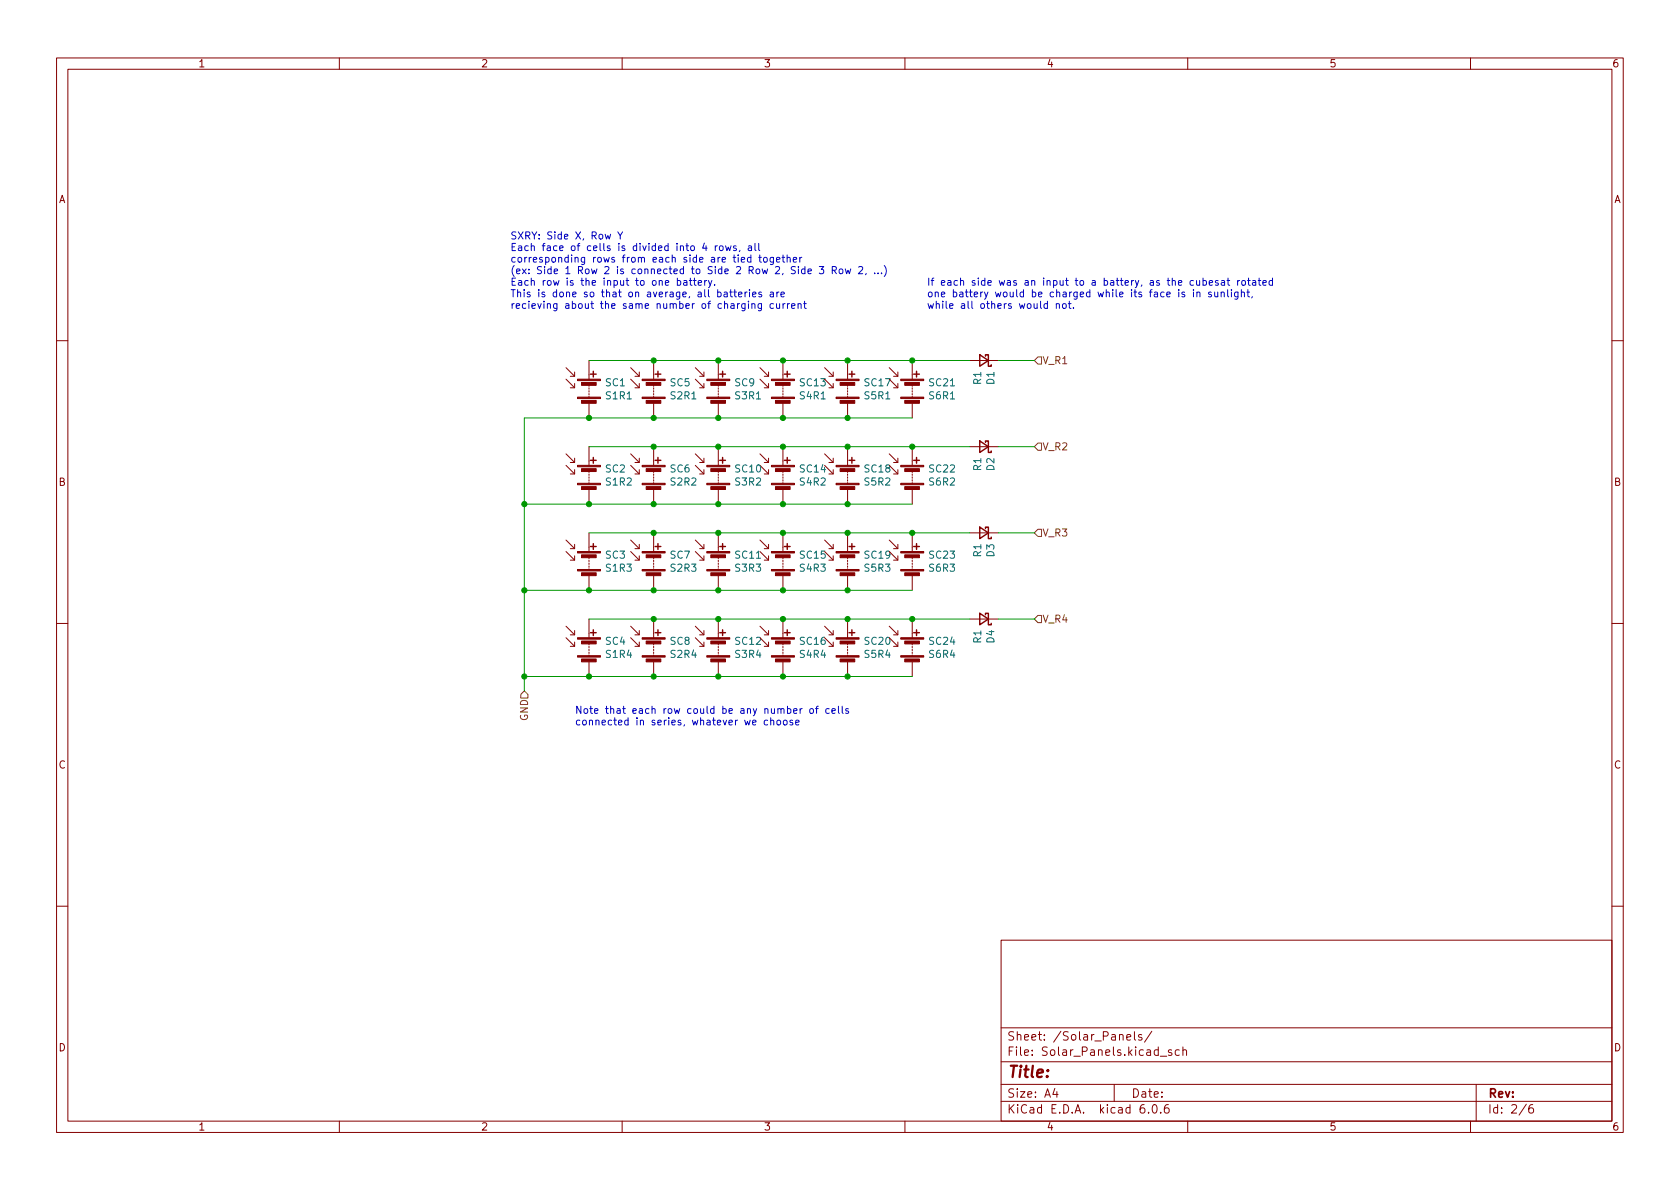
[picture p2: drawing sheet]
<svg xmlns="http://www.w3.org/2000/svg" width="297mm" height="210mm" viewBox="0 0 297 210" stroke-linecap="round" stroke-linejoin="round" font-family="sans-serif">
<g fill="none" stroke="#840000" stroke-width=".18">
<path d="M10 10.2h277v190.1h-277zM12 12.2h273v186.1h-273zM60 10.2v2M110 10.2v2M160 10.2v2M210 10.2v2M260 10.2v2M10 60.2h2M100.1 67.1l1.5 1.5M100.1 65l1.5 1.5M101.6 67.8v.8h-.8M101.6 65.8v.7h-.8"/>
<path d="M104.1 63.7v3.4M104.1 68.1v.2M104.1 68.6v.2M104.1 69.1v.2M104.1 69.6v.2M104.1 70.1v.3M104.1 71.4v2.5M104.1 79v3.3M111.5 67.1l1.5 1.5M111.5 65l1.5 1.5M113 67.8v.8h-.7M113 65.8v.7h-.7"/>
<path d="M115.6 63.7v3.4M115.6 68.1v.2M115.6 68.6v.2M115.6 69.1v.2M115.6 69.6v.2M115.6 70.1v.3M115.6 71.4v2.5M115.6 79v3.3M122.9 67.1l1.6 1.5M122.9 65l1.6 1.5M124.5 67.8v.8h-.8M124.5 65.8v.7h-.8"/>
<path d="M127 63.7v3.4M127 68.1v.2M127 68.6v.2M127 69.1v.2M127 69.6v.2M127 70.1v.3M127 71.4v2.5M127 79v3.3M134.4 67.1l1.5 1.5M134.4 65l1.5 1.5M135.9 67.8v.8h-.8M135.9 65.8v.7h-.8"/>
<path d="M138.4 63.7v3.4M138.4 68.1v.2M138.4 68.6v.2M138.4 69.1v.2M138.4 69.6v.2M138.4 70.1v.3M138.4 71.4v2.5M138.4 79v3.3M145.8 67.1l1.5 1.5M145.8 65l1.5 1.5M147.3 67.8v.8h-.7M147.3 65.8v.7h-.7"/>
<path d="M149.9 63.7v3.4M149.9 68.1v.2M149.9 68.6v.2M149.9 69.1v.2M149.9 69.6v.2M149.9 70.1v.3M149.9 71.4v2.5M149.9 79v3.3M157.2 67.1l1.5 1.5M157.2 65l1.5 1.5M158.7 67.8v.8h-.7M158.7 65.8v.7h-.7"/>
<path d="M161.3 63.7v3.4M161.3 68.1v.2M161.3 68.6v.2M161.3 69.1v.2M161.3 69.6v.2M161.3 70.1v.3M161.3 71.4v2.5M161.3 79v3.3M171.4 63.7h5.1M171.4 79h5.1M285 60.2h2M100.1 82.3l1.5 1.5"/>
<path d="M100.1 80.3l1.5 1.5M100.1 97.5l1.5 1.6M100.1 95.5l1.5 1.5M101.6 83.1v.7h-.8M101.6 81v.8h-.8M101.6 98.3v.8h-.8M101.6 96.3v.7h-.8M104.1 83.3v.3M104.1 83.8v.3M104.1 84.3v.3M104.1 84.8v.3M104.1 85.3v.3"/>
<path d="M104.1 86.6v2.5M104.1 94.2v3.3M104.1 98.5v.3M104.1 99.1v.2M104.1 99.6v.2M111.5 97.5l1.5 1.6M111.5 95.5l1.5 1.5M111.5 82.3l1.5 1.5M111.5 80.3l1.5 1.5M113 98.3v.8h-.7M113 96.3v.7h-.7M113 83.1v.7h-.7"/>
<path d="M113 81v.8h-.7M115.6 83.3v.3M115.6 83.8v.3M115.6 84.3v.3M115.6 84.8v.3M115.6 85.3v.3M115.6 86.6v2.5M115.6 94.2v3.3M115.6 98.5v.3M115.6 99.1v.2M115.6 99.6v.2M122.9 82.3l1.6 1.5"/>
<path d="M122.9 80.3l1.6 1.5M122.9 97.5l1.6 1.6M122.9 95.5l1.6 1.5M124.5 83.1v.7h-.8M124.5 81v.8h-.8M124.5 98.3v.8h-.8M124.5 96.3v.7h-.8M127 83.3v.3M127 83.8v.3M127 84.3v.3M127 84.8v.3M127 85.3v.3"/>
<path d="M127 86.6v2.5M127 94.2v3.3M127 98.5v.3M127 99.1v.2M127 99.6v.2M134.4 82.3l1.5 1.5M134.4 80.3l1.5 1.5M134.4 97.5l1.5 1.6M134.4 95.5l1.5 1.5M135.9 83.1v.7h-.8M135.9 81v.8h-.8M135.9 98.3v.8h-.8"/>
<path d="M135.9 96.3v.7h-.8M138.4 83.3v.3M138.4 83.8v.3M138.4 84.3v.3M138.4 84.8v.3M138.4 85.3v.3M138.4 86.6v2.5M138.4 94.2v3.3M138.4 98.5v.3M138.4 99.1v.2M138.4 99.6v.2M145.8 97.5l1.5 1.6"/>
<path d="M145.8 95.5l1.5 1.5M145.8 82.3l1.5 1.5M145.8 80.3l1.5 1.5M147.3 98.3v.8h-.7M147.3 96.3v.7h-.7M147.3 83.1v.7h-.7M147.3 81v.8h-.7M149.9 83.3v.3M149.9 83.8v.3M149.9 84.3v.3M149.9 84.8v.3M149.9 85.3v.3"/>
<path d="M149.9 86.6v2.5M149.9 94.2v3.3M149.9 98.5v.3M149.9 99.1v.2M149.9 99.6v.2M157.2 97.5l1.5 1.6M157.2 95.5l1.5 1.5M157.2 82.3l1.5 1.5M157.2 80.3l1.5 1.5M158.7 98.3v.8h-.7M158.7 96.3v.7h-.7M158.7 83.1v.7h-.7"/>
<path d="M158.7 81v.8h-.7M161.3 83.3v.3M161.3 83.8v.3M161.3 84.3v.3M161.3 84.8v.3M161.3 85.3v.3M161.3 86.6v2.5M161.3 94.2v3.3M161.3 98.5v.3M161.3 99.1v.2M161.3 99.6v.2M171.4 94.2h5.1"/>
<path d="M10 110.2h2M100.1 112.8l1.5 1.5M100.1 110.7l1.5 1.6M101.6 113.5v.8h-.8M101.6 111.5v.8h-.8M104.1 100.1v.2M104.1 100.6v.2M104.1 101.8v2.6M104.1 109.5v3.3M104.1 113.8v.2M104.1 114.3v.2M104.1 114.8v.3"/>
<path d="M104.1 115.3v.3M104.1 115.8v.3M104.1 117.1v2.5M111.5 112.8l1.5 1.5M111.5 110.7l1.5 1.6M113 113.5v.8h-.7M113 111.5v.8h-.7M115.6 100.1v.2M115.6 100.6v.2M115.6 101.8v2.6M115.6 109.5v3.3M115.6 113.8v.2"/>
<path d="M115.6 114.3v.2M115.6 114.8v.3M115.6 115.3v.3M115.6 115.8v.3M115.6 117.1v2.5M122.9 112.8l1.6 1.5M122.9 110.7l1.6 1.6M124.5 113.5v.8h-.8M124.5 111.5v.8h-.8M127 100.1v.2M127 100.6v.2M127 101.8v2.6"/>
<path d="M127 109.5v3.3M127 113.8v.2M127 114.3v.2M127 114.8v.3M127 115.3v.3M127 115.8v.3M127 117.1v2.5M134.4 112.8l1.5 1.5M134.4 110.7l1.5 1.6M135.9 113.5v.8h-.8M135.9 111.5v.8h-.8M138.4 100.1v.2"/>
<path d="M138.4 100.6v.2M138.4 101.8v2.6M138.4 109.5v3.3M138.4 113.8v.2M138.4 114.3v.2M138.4 114.8v.3M138.4 115.3v.3M138.4 115.8v.3M138.4 117.1v2.5M145.8 112.8l1.5 1.5M145.8 110.7l1.5 1.6M147.3 113.5v.8h-.7"/>
<path d="M147.3 111.5v.8h-.7M149.9 100.1v.2M149.9 100.6v.2M149.9 101.8v2.6M149.9 109.5v3.3M149.9 113.8v.2M149.9 114.3v.2M149.9 114.8v.3M149.9 115.3v.3M149.9 115.8v.3M149.9 117.1v2.5M157.2 112.8l1.5 1.5"/>
<path d="M157.2 110.7l1.5 1.6M158.7 113.5v.8h-.7M158.7 111.5v.8h-.7M161.3 100.1v.2M161.3 100.6v.2M161.3 101.8v2.6M161.3 109.5v3.3M161.3 113.8v.2M161.3 114.3v.2M161.3 114.8v.3M161.3 115.3v.3M161.3 115.8v.3"/>
<path d="M161.3 117.1v2.5M171.4 109.5h5.1M285 110.2h2M10 160.2h2M177 166.3h108v32h-108zM285 160.2h2M60 198.3v2M110 198.3v2M160 198.3v2M177 194.8h108M177 191.8h108M177 187.8h108"/>
<path d="M177 181.8h108M186.5 192.5l-.4 1h1M186.9 193v1M197 191.8v3M199.2 183.4l.7-.1v-.3l-.5-.1-.2 .2 .1 .8h.6M200.6 182.4v1.3l.2 .2M201.9 183l-.4-.1-.2 .2 .1 .3 .5 .1v.4h-.6M202.3 195.3a.59 .59 0 0 0-.7 .7v.5l.1 .3h.4l.3-.1v-.5l-.1-.2-.4-.1-.3 .3M203.1 196.7v.1M203.6 182.4l-1.2 1.9M203.9 195.4l.2-.1a.81 .81 0 0 1 .6 .7 .81 .81 0 0 1-.3 .8h-.2a.81 .81 0 0 1-.6-.6 .81 .81 0 0 1 .3-.8zM205.1 186.8h1.2"/>
<path d="M205.2 196.7v.1M206.6 195.3a.59 .59 0 0 0-.7 .7v.5l.1 .3h.4l.2-.1 .1-.5-.1-.2-.5-.1-.2 .3M207.1 185.7l-.3-.1-.2 .2v.3l.5 .1v.4h-.5M208.5 185.7l-.4-.1-.3 .3v.4l.1 .3h.6M209.1 185.8l.3-.2 .3 .1 .1 .9M209.1 185.1v1.5M210 198.3v2M260 198.3v2M261 191.8v6.5M269.9 195.3l-1.3 1.9M271 195.3a.6 .6 0 0 0-.7 .7v.5l.1 .3h.5l.2-.1 .1-.5-.2-.2-.4-.1-.3 .3"/>
</g>
<g fill="#840000" stroke="#840000" stroke-width=".18">
<path d="M125 70.2h4v.3h-4z"/>
<path d="M125 67.1h4v.2h-4z"/>
<path d="M125.7 70.8h2.6v.5h-2.6z"/>
<path d="M125.7 67.6h2.6v.5h-2.6z"/>
<path d="M136.4 70.2h4.1v.3h-4.1z"/>
<path d="M136.4 67.1h4.1v.2h-4.1z"/>
<path d="M137.1 70.8h2.6v.5h-2.6z"/>
<path d="M137.1 67.6h2.6v.5h-2.6z"/>
<path d="M136.4 85.5h4.1v.2h-4.1z"/>
<path d="M136.4 82.3h4.1v.2h-4.1z"/>
<path d="M137.1 86h2.6v.6h-2.6z"/>
<path d="M137.1 82.9h2.6v.5h-2.6z"/>
<path d="M113.5 100.7h4.1v.3h-4.1z"/>
<path d="M113.5 97.5h4.1v.3h-4.1z"/>
<path d="M114.2 101.3h2.6v.5h-2.6z"/>
<path d="M114.2 98.1h2.6v.5h-2.6z"/>
<path d="M125 85.5h4v.2h-4z"/>
<path d="M125 82.3h4v.2h-4z"/>
<path d="M125.7 86h2.6v.6h-2.6z"/>
<path d="M125.7 82.9h2.6v.5h-2.6z"/>
<path d="M113.5 85.5h4.1v.2h-4.1z"/>
<path d="M113.5 82.3h4.1v.2h-4.1z"/>
<path d="M114.2 86h2.6v.6h-2.6z"/>
<path d="M114.2 82.9h2.6v.5h-2.6z"/>
<path d="M102.1 70.2h4.1v.3h-4.1z"/>
<path d="M102.1 67.1h4.1v.2h-4.1z"/>
<path d="M102.8 70.8h2.6v.5h-2.6z"/>
<path d="M102.8 67.6h2.6v.5h-2.6z"/>
<path d="M102.1 85.5h4.1v.2h-4.1z"/>
<path d="M102.1 82.3h4.1v.2h-4.1z"/>
<path d="M102.8 86h2.6v.6h-2.6z"/>
<path d="M102.8 82.9h2.6v.5h-2.6z"/>
<path d="M113.5 70.2h4.1v.3h-4.1z"/>
<path d="M113.5 67.1h4.1v.2h-4.1z"/>
<path d="M114.2 70.8h2.6v.5h-2.6z"/>
<path d="M114.2 67.6h2.6v.5h-2.6z"/>
<path d="M102.1 100.7h4.1v.3h-4.1z"/>
<path d="M102.1 97.5h4.1v.3h-4.1z"/>
<path d="M102.8 101.3h2.6v.5h-2.6z"/>
<path d="M102.8 98.1h2.6v.5h-2.6z"/>
<path d="M136.4 100.7h4.1v.3h-4.1z"/>
<path d="M136.4 97.5h4.1v.3h-4.1z"/>
<path d="M137.1 101.3h2.6v.5h-2.6z"/>
<path d="M137.1 98.1h2.6v.5h-2.6z"/>
<path d="M147.8 100.7h4.1v.3h-4.1z"/>
<path d="M147.8 97.5h4.1v.3h-4.1z"/>
<path d="M148.5 101.3h2.6v.5h-2.6z"/>
<path d="M148.5 98.1h2.6v.5h-2.6z"/>
<path d="M102.1 115.9h4.1v.3h-4.1z"/>
<path d="M102.1 112.8h4.1v.2h-4.1z"/>
<path d="M102.8 116.5h2.6v.5h-2.6z"/>
<path d="M102.8 113.4h2.6v.5h-2.6z"/>
<path d="M125 115.9h4v.3h-4z"/>
<path d="M125 112.8h4v.2h-4z"/>
<path d="M125.7 116.5h2.6v.5h-2.6z"/>
<path d="M125.7 113.4h2.6v.5h-2.6z"/>
<path d="M113.5 115.9h4.1v.3h-4.1z"/>
<path d="M113.5 112.8h4.1v.2h-4.1z"/>
<path d="M114.2 116.5h2.6v.5h-2.6z"/>
<path d="M114.2 113.4h2.6v.5h-2.6z"/>
<path d="M125 100.7h4v.3h-4z"/>
<path d="M125 97.5h4v.3h-4z"/>
<path d="M125.7 101.3h2.6v.5h-2.6z"/>
<path d="M125.7 98.1h2.6v.5h-2.6z"/>
<path d="M136.4 115.9h4.1v.3h-4.1z"/>
<path d="M136.4 112.8h4.1v.2h-4.1z"/>
<path d="M137.1 116.5h2.6v.5h-2.6z"/>
<path d="M137.1 113.4h2.6v.5h-2.6z"/>
<path d="M147.8 115.9h4.1v.3h-4.1z"/>
<path d="M147.8 112.8h4.1v.2h-4.1z"/>
<path d="M148.5 116.5h2.6v.5h-2.6z"/>
<path d="M148.5 113.4h2.6v.5h-2.6z"/>
<path d="M147.8 70.2h4.1v.3h-4.1z"/>
<path d="M147.8 67.1h4.1v.2h-4.1z"/>
<path d="M148.5 70.8h2.6v.5h-2.6z"/>
<path d="M148.5 67.6h2.6v.5h-2.6z"/>
<path d="M159.3 100.7h4v.3h-4z"/>
<path d="M159.3 97.5h4v.3h-4z"/>
<path d="M160 101.3h2.6v.5h-2.6z"/>
<path d="M160 98.1h2.6v.5h-2.6z"/>
<path d="M147.8 85.5h4.1v.2h-4.1z"/>
<path d="M147.8 82.3h4.1v.2h-4.1z"/>
<path d="M148.5 86h2.6v.6h-2.6z"/>
<path d="M148.5 82.9h2.6v.5h-2.6z"/>
<path d="M159.3 85.5h4v.2h-4z"/>
<path d="M159.3 82.3h4v.2h-4z"/>
<path d="M160 86h2.6v.6h-2.6z"/>
<path d="M160 82.9h2.6v.5h-2.6z"/>
<path d="M159.3 115.9h4v.3h-4z"/>
<path d="M159.3 112.8h4v.2h-4z"/>
<path d="M160 116.5h2.6v.5h-2.6z"/>
<path d="M160 113.4h2.6v.5h-2.6z"/>
<path d="M159.3 70.2h4v.3h-4z"/>
<path d="M159.3 67.1h4v.2h-4z"/>
<path d="M160 70.8h2.6v.5h-2.6z"/>
<path d="M160 67.6h2.6v.5h-2.6z"/>
</g>
<g fill="none" stroke="#840000" stroke-width=".25">
<path d="M104.4 66.2h1M104.9 65.7v1M115.8 66.2h1M116.3 65.7v1M127.3 66.2h1M127.8 65.7v1M138.7 66.2h1M139.2 65.7v1M150.1 66.2h1M150.6 65.7v1M161.5 66.2h1.1M162.1 65.7v1"/>
<path d="M173.2 62.7l1.6 1-1.6 1.1zM173.2 78l1.6 1-1.6 1zM174.2 63v-.3h.6v2.1h.5v-.3M174.2 78.2v-.2h.6v2h.5v-.2M104.4 81.4h1M104.4 96.6h1M104.9 80.9v1M104.9 96.1v1M115.8 81.4h1M115.8 96.6h1M116.3 80.9v1M116.3 96.1v1"/>
<path d="M127.3 81.4h1M127.3 96.6h1M127.8 80.9v1M127.8 96.1v1M138.7 81.4h1M138.7 96.6h1M139.2 80.9v1M139.2 96.1v1M150.1 81.4h1M150.1 96.6h1M150.6 80.9v1M150.6 96.1v1"/>
<path d="M161.5 81.4h1.1M161.5 96.6h1.1M162.1 80.9v1M162.1 96.1v1M173.2 93.2l1.6 1-1.6 1zM174.2 93.5v-.3h.6v2h.5v-.2M104.4 111.9h1M104.9 111.4v1M115.8 111.9h1M116.3 111.4v1M127.3 111.9h1M127.8 111.4v1"/>
<path d="M138.7 111.9h1M139.2 111.4v1M150.1 111.9h1M150.6 111.4v1M161.5 111.9h1.1M162.1 111.4v1M173.2 108.5l1.6 1-1.6 1zM174.2 108.7v-.2h.6v2h.5v-.3"/>
</g>
<path d="M183.5 63.1h.6v1.3h-.6l-.6-.7zM183.5 78.4h.6v1.2h-.6l-.6-.6zM183.5 93.6h.6v1.3h-.6l-.6-.7zM183.5 108.8h.6v1.3h-.6l-.6-.6zM92.7 122.2l.6 .6v.6h-1.2v-.6z" fill="none" stroke="#725600" stroke-width=".18"/>
<g fill="none" stroke="#0000c2" stroke-width=".18">
<path d="M109.2 41l.5 .7 .4-.7M109.7 41.7v.6M119.8 49.7l.3-.1 .3 .2-.2 .6h-.4M119.8 49.2v1.2M120.9 49.7h.5l.1 .7M121.5 49.9l-.5 .1-.2 .1 .2 .3h.5M121.9 49.6h.5M122.1 49.2v1.1l.3 .1M122.6 49.6h.5M122.8 49.2v1.1l.3 .1M123.4 50l.7-.1-.1-.2-.4-.1-.2 .2 .1 .6h.5M124.5 43l-.3 .9h.8"/>
<path d="M124.6 49.6v.8M124.8 43.5v.8M125 49.6l-.4 .2M125.3 49.6l.3 .8M125.9 49.6l-.5 1.2-.1 .1M126.4 50.3v.1M126.5 43.5v.8M126.8 43.5l-.3 .2M127.3 43.5h.3l.3 .2v.4l-.3 .2h-.3l-.1-.2zM128 51.7h.5l.1 .8M128.3 43.5l.2 .8 .3-.6 .2 .6 .3-.8M128.6 51.9l-.4 .1-.2 .2 .2 .3 .4-.1"/>
<path d="M129 51.6h.5M129.2 51.2v1.1l.3 .2M129.7 51.6h.5M129.9 51.2v1.1l.3 .2M130.2 43.5h-.3l-.2 .1v.2l.5 .2v.3h-.5M130.6 52.1l.6-.2-.1-.2-.3-.1-.2 .2v.6h.5M130.8 44.3l-.1 .2M131.7 51.6v.9M132.1 51.6l-.4 .3M132.3 43.5h.5l.1 .8M132.3 53.3v.1M132.3 53.7v.8"/>
<path d="M132.5 51.2v.1M132.5 51.6v.9M132.8 45.6l-.4-.1-.2 .3 .1 .5h.5M132.8 45.1v1.3M132.9 43.8h-.4l-.2 .2 .2 .3h.4M132.9 53.8l.2-.1 .3 .1 .1 .7M132.9 53.7v.8M133.1 52.1l.6-.2-.1-.2-.4-.1-.1 .2v.6h.5M133.5 43v1.1l.2 .2M134.2 43v1.1l.1 .2M134.2 45.5h.4M134.3 45.1v1.1l.3 .2"/>
<path d="M134.6 51.7l-.3-.1-.1 .2v.2l.4 .1v.3h-.4M134.6 53.7v1l-.2 .3-.3-.1M134.6 53.8l-.3-.1-.3 .2 .2 .6h.4M135.1 45.6l.1-.1 .4 .1 .1 .5-.2 .2-.3 .1-.1-.2zM136.2 51.7h.5l.1 .8M136.8 45.5v1l-.3 .3-.3-.1M136.8 45.6l-.4-.1-.3 .3 .2 .5h.5M136.8 51.9l-.5 .1-.2 .2 .2 .3 .5-.1M136.8 53.8l-.4-.1-.3 .2 .2 .6h.5M137.3 45.9l.6-.1-.1-.2-.3-.1-.2 .2 .1 .6h.4M137.3 53.7l.1 .8h.3l.1-.1M137.4 51.6v.9"/>
<path d="M137.7 51.6l-.3 .3M137.8 53.7v.8M138.1 52.1l.6-.2-.1-.2-.3-.1-.2 .2v.6h.5M138.3 45.5h.4M138.4 45.1v1.1l.3 .2M138.4 53.7v.8M138.8 53.7l-.4 .2M139.2 45.6l.2-.1 .3 .1v.8M139.2 45.1v1.3M139.2 53.7v.8M139.6 53.7l-.4 .2M140 54.1l.6-.1-.1-.2-.4-.1-.1 .2v.6h.5"/>
<path d="M140.3 45.9l.6-.1-.1-.2-.4-.1-.1 .2v.6h.5M141.1 53.8l.2-.1 .3 .1 .1 .7M141.1 53.7v.8M141.4 45.5v.9M141.8 45.5l-.4 .3M142.1 53.7h.5M142.3 53.3v1.1l.3 .1M142.9 48l.6-.1-.1-.3h-.4l-.1 .1v.6h.5M144.9 47.1h.7l-.4 .5 .4 .1v.6l-.2 .1-.5-.1M147.2 47.8l.6-.1 .1-.1-.1-.3-.6-.2v1.3M147.5 47.8l.4 .6M148.5 47.6h.3l.2 .2v.4l-.2 .2-.3-.1-.1-.1z"/>
<path d="M149.5 47.6l.2 .8 .2-.6 .3 .6 .2-.8M151.8 47.3l.5-.2 .2 .4-.7 .9h.7M153.1 48.3l-.1 .3M154.7 48.3v.1M155.3 48.3v.1M155.9 48.3v.1M156.3 47a1.46 1.46 0 0 1 0 1.9M185.2 53.8l-.4-.1-.2 .2 .1 .6h.5M185.2 53.3v1.2M186.8 53.8l.1-.1 .4 .1v.7M186.8 53.7v.8M188 53.8l.3-.1 .2 .2v.4l-.2 .2h-.3l-.1-.2z"/>
<path d="M188.9 53.7h.5M189.1 53.3v1.1l.3 .1M189.8 54.4v.1M209.4 51.7l-.3-.1-.1 .2v.2l.4 .1v.3h-.4M211 51.6v.9M211.6 49.6v.8h.3l.2-.1M211.6 51.8l.2-.2 .3 .1 .1 .8M211.6 51.6v.9M212.1 49.6v.8M212.7 49.7l.4-.1 .2 .2-.1 .6h-.5M212.7 49.2v1.2M213.8 50l.6-.1-.1-.2-.3-.1-.2 .2 .1 .6h.4"/>
<path d="M214.2 51.7l-.3-.1-.2 .2v.2l.5 .1v.3h-.5M214.8 51.6v.8l.3 .1 .2-.1M215.3 51.6v.9M215.4 49.7l-.3-.1-.2 .2v.2l.5 .1v.3h-.5M215.9 51.8l.2-.2 .3 .1 .1 .8M215.9 51.6v.9M216 49.7h.5v.7M216.5 49.9l-.4 .1-.2 .1 .2 .3h.4M216.9 49.6h.5M217.1 51.2v1.1l.1 .2M217.1 49.2v1.1l.3 .1M217.7 51.2v.1"/>
<path d="M217.7 51.6v.9M218.8 49.6v.8M218.9 51.6v1.1l-.3 .2h-.3M218.9 51.7l-.4-.1-.2 .3 .1 .5h.5M219.2 49.6l-.4 .2M219.5 51.8l.2-.2 .3 .1v.8M219.5 51.2v1.3M219.6 49.7l.2-.1 .3 .1 .1 .5-.1 .2h-.3l-.2-.1zM220.5 51.6h.4M220.6 49.6h.5M220.6 51.2v1.1l.3 .2M220.8 49.2v1.1l.3 .1"/>
<path d="M221.4 52.4l-.1 .3M221.5 49.7h.5v.7M222 49.9l-.4 .1-.2 .1 .2 .3h.4M222.4 49.6h.5M222.6 49.2v1.1l.3 .1M223.3 50l.6-.1-.1-.2-.3-.1-.2 .2 .1 .6h.4M225 49.7l-.4-.1-.2 .2 .1 .6h.5M225 49.2v1.2M135.7 127.4h-.3l-.3 .2 .1 .5h.5M136.3 127.5l.2-.1h.3v.8M136.3 126.9v1.3M137.5 127.4h.3l.2 .2v.4l-.2 .2-.3-.1-.1-.1z"/>
<path d="M138.6 127.4h.3l.3 .2v.4l-.3 .2-.3-.1-.1-.1zM140.1 127.4h-.3l-.1 .1v.2l.4 .1v.3h-.4M140.3 125.7l.6-.1v-.2l-.4-.1-.2 .2 .1 .6h.5M140.7 127.8l.6-.1-.1-.3h-.3l-.2 .1v.6h.5M141.5 125.3v.9M141.8 125.3l-.3 .2M143.3 125.4l.3-.1 .2 .2v.4l-.2 .3-.3-.1-.1-.2zM144.2 125.3h.5M144.7 124.9l-.3 .2v1.1M146.6 125.4l-.4-.1-.2 .2 .1 .6h.5M147.1 125.7l.6-.1-.1-.2-.3-.1-.2 .2 .1 .6h.4M148.2 124.9v1.1l.2 .2"/>
<path d="M148.9 124.9v1.1l.2 .2M150 125.4l-.3-.1-.2 .2 .1 .2 .4 .1v.3h-.5"/>
</g>
<path d="M104.1 63.7h67.3M104.1 79h67.3M161.3 73.9h-68.6v48.3M176.5 63.7h6.4M176.5 79h6.4M92.7 89.1h68.6M104.1 94.2h67.3M176.5 94.2h6.4M92.7 104.4h68.6M92.7 119.6h68.6M104.1 109.5h67.3M176.5 109.5h6.4" fill="none" stroke="#009600" stroke-width=".18"/>
<g fill="#009600" stroke="#009600" stroke-width=".18">
<circle cx="149.9" cy="79" r=".46"/>
<circle cx="161.3" cy="109.5" r=".46"/>
<circle cx="161.3" cy="94.2" r=".46"/>
<circle cx="138.4" cy="79" r=".46"/>
<circle cx="138.4" cy="73.9" r=".46"/>
<circle cx="138.4" cy="63.7" r=".46"/>
<circle cx="115.6" cy="63.7" r=".46"/>
<circle cx="127" cy="63.7" r=".46"/>
<circle cx="115.6" cy="79" r=".46"/>
<circle cx="127" cy="89.1" r=".46"/>
<circle cx="92.7" cy="89.1" r=".46"/>
<circle cx="115.6" cy="73.9" r=".46"/>
<circle cx="104.1" cy="73.9" r=".46"/>
<circle cx="127" cy="79" r=".46"/>
<circle cx="127" cy="73.9" r=".46"/>
<circle cx="138.4" cy="104.4" r=".46"/>
<circle cx="149.9" cy="104.4" r=".46"/>
<circle cx="138.4" cy="109.5" r=".46"/>
<circle cx="138.4" cy="94.2" r=".46"/>
<circle cx="138.4" cy="89.1" r=".46"/>
<circle cx="149.9" cy="89.1" r=".46"/>
<circle cx="149.9" cy="94.2" r=".46"/>
<circle cx="138.4" cy="119.6" r=".46"/>
<circle cx="127" cy="119.6" r=".46"/>
<circle cx="127" cy="109.5" r=".46"/>
<circle cx="149.9" cy="109.5" r=".46"/>
<circle cx="149.9" cy="119.6" r=".46"/>
<circle cx="127" cy="104.4" r=".46"/>
<circle cx="127" cy="94.2" r=".46"/>
<circle cx="115.6" cy="119.6" r=".46"/>
<circle cx="115.6" cy="109.5" r=".46"/>
<circle cx="92.7" cy="104.4" r=".46"/>
<circle cx="115.6" cy="89.1" r=".46"/>
<circle cx="104.1" cy="89.1" r=".46"/>
<circle cx="115.6" cy="94.2" r=".46"/>
<circle cx="104.1" cy="119.6" r=".46"/>
<circle cx="92.7" cy="119.6" r=".46"/>
<circle cx="104.1" cy="104.4" r=".46"/>
<circle cx="115.6" cy="104.4" r=".46"/>
<circle cx="161.3" cy="63.7" r=".46"/>
<circle cx="161.3" cy="79" r=".46"/>
<circle cx="149.9" cy="63.7" r=".46"/>
<circle cx="149.9" cy="73.9" r=".46"/>
</g>
<text font-size="2.8" fill="#840000" x="178" y="190.6">Title:</text>
<g font-size="2.1" fill="#840000">
<text x="178" y="184">Sheet: /Solar_Panels/</text>
<text x="178" y="186.7">File: Solar_Panels.kicad_sch</text>
<text x="178" y="196.9">KiCad E.D.A. kicad 6.0.6</text>
<text x="178" y="194.1">Size: A4</text>
<text x="200" y="194.1">Date:</text>
<text x="263" y="194.1">Rev:</text>
<text x="263" y="196.9">Id: 2/6</text>
</g>
<g font-size="1.8" fill="#840000">
<text x="35" y="11.9">1</text>
<text x="85" y="11.9">2</text>
<text x="135" y="11.9">3</text>
<text x="185" y="11.9">4</text>
<text x="235" y="11.9">5</text>
<text x="285" y="11.9">6</text>
<text x="10.3" y="35.9">A</text>
<text x="285.3" y="35.9">A</text>
<text x="10.3" y="85.9">B</text>
<text x="285.3" y="85.9">B</text>
<text x="10.3" y="135.9">C</text>
<text x="285.3" y="135.9">C</text>
<text x="10.3" y="185.9">D</text>
<text x="285.3" y="185.9">D</text>
<text x="35" y="199.9">1</text>
<text x="85" y="199.9">2</text>
<text x="135" y="199.9">3</text>
<text x="185" y="199.9">4</text>
<text x="235" y="199.9">5</text>
<text x="285" y="199.9">6</text>
</g>
<g font-size="1.8" fill="#0000c2">
<text x="90.2" y="42.3">SXRY: Side X, Row Y</text>
<text x="90.2" y="44.4">Each face of cells is divided into 4 rows, all</text>
<text x="90.2" y="46.4">corresponding rows from each side are tied together</text>
<text x="90.2" y="48.5">(ex: Side 1 Row 2 is connected to Side 2 Row 2, Side 3 Row 2, ...)</text>
<text x="90.2" y="50.5">Each row is the input to one battery.</text>
<text x="90.2" y="52.6">This is done so that on average, all batteries are</text>
<text x="163.8" y="50.5">If each side was an input to a battery, as the cubesat rotated</text>
<text x="163.8" y="52.6">one battery would be charged while its face is in sunlight,</text>
<text x="90.2" y="54.6">recieving about the same number of charging current</text>
<text x="163.8" y="54.6">while all others would not.</text>
<text x="101.6" y="126.2">Note that each row could be any number of cells</text>
<text x="101.6" y="128.3">connected in series, whatever we choose</text>
</g>
<g font-size="1.8" fill="#725600">
<text x="184.3" y="64.4">V_R1</text>
<text x="184.3" y="79.6">V_R2</text>
<text x="184.3" y="94.9">V_R3</text>
<text x="184.3" y="110.1">V_R4</text>
<text x="93.3" y="127.5" transform="rotate(-90 93.3 127.5)">GND</text>
</g>
<g font-size="1.8" fill="#006464">
<text x="107.1" y="68.3">SC1</text>
<text x="107.2" y="70.6">S1R1</text>
<text x="118.5" y="68.3">SC5</text>
<text x="118.6" y="70.6">S2R1</text>
<text x="129.9" y="68.3">SC9</text>
<text x="130.1" y="70.6">S3R1</text>
<text x="141.5" y="68.3">SC13</text>
<text x="141.5" y="70.6">S4R1</text>
<text x="152.9" y="68.3">SC17</text>
<text x="152.9" y="70.6">S5R1</text>
<text x="164.3" y="68.3">SC21</text>
<text x="164.3" y="70.6">S6R1</text>
<text x="173.5" y="68" transform="rotate(-90 173.5 68)">R1</text>
<text x="175.8" y="68" transform="rotate(-90 175.8 68)">D1</text>
<text x="107.1" y="83.5">SC2</text>
<text x="118.5" y="83.5">SC6</text>
<text x="130.1" y="83.5">SC10</text>
<text x="141.5" y="83.5">SC14</text>
<text x="152.9" y="83.5">SC18</text>
<text x="164.3" y="83.5">SC22</text>
<text x="173.5" y="83.2" transform="rotate(-90 173.5 83.2)">R1</text>
<text x="175.8" y="83.2" transform="rotate(-90 175.8 83.2)">D2</text>
<text x="107.2" y="85.8">S1R2</text>
<text x="118.6" y="85.8">S2R2</text>
<text x="130.1" y="85.8">S3R2</text>
<text x="141.5" y="85.8">S4R2</text>
<text x="152.9" y="85.8">S5R2</text>
<text x="164.3" y="85.8">S6R2</text>
<text x="107.1" y="98.8">SC3</text>
<text x="107.2" y="101.1">S1R3</text>
<text x="118.5" y="98.8">SC7</text>
<text x="118.6" y="101.1">S2R3</text>
<text x="130.1" y="98.8">SC11</text>
<text x="130.1" y="101.1">S3R3</text>
<text x="141.5" y="98.8">SC15</text>
<text x="141.5" y="101.1">S4R3</text>
<text x="152.9" y="98.8">SC19</text>
<text x="152.9" y="101.1">S5R3</text>
<text x="164.3" y="98.8">SC23</text>
<text x="164.3" y="101.1">S6R3</text>
<text x="173.5" y="98.5" transform="rotate(-90 173.5 98.5)">R1</text>
<text x="175.8" y="98.5" transform="rotate(-90 175.8 98.5)">D3</text>
<text x="173.5" y="113.7" transform="rotate(-90 173.5 113.7)">R1</text>
<text x="175.8" y="113.7" transform="rotate(-90 175.8 113.7)">D4</text>
<text x="107.1" y="114">SC4</text>
<text x="107.2" y="116.3">S1R4</text>
<text x="118.5" y="114">SC8</text>
<text x="118.6" y="116.3">S2R4</text>
<text x="130.1" y="114">SC12</text>
<text x="130.1" y="116.3">S3R4</text>
<text x="141.5" y="114">SC16</text>
<text x="141.5" y="116.3">S4R4</text>
<text x="152.9" y="114">SC20</text>
<text x="152.9" y="116.3">S5R4</text>
<text x="164.3" y="114">SC24</text>
<text x="164.3" y="116.3">S6R4</text>
</g>
</svg>
